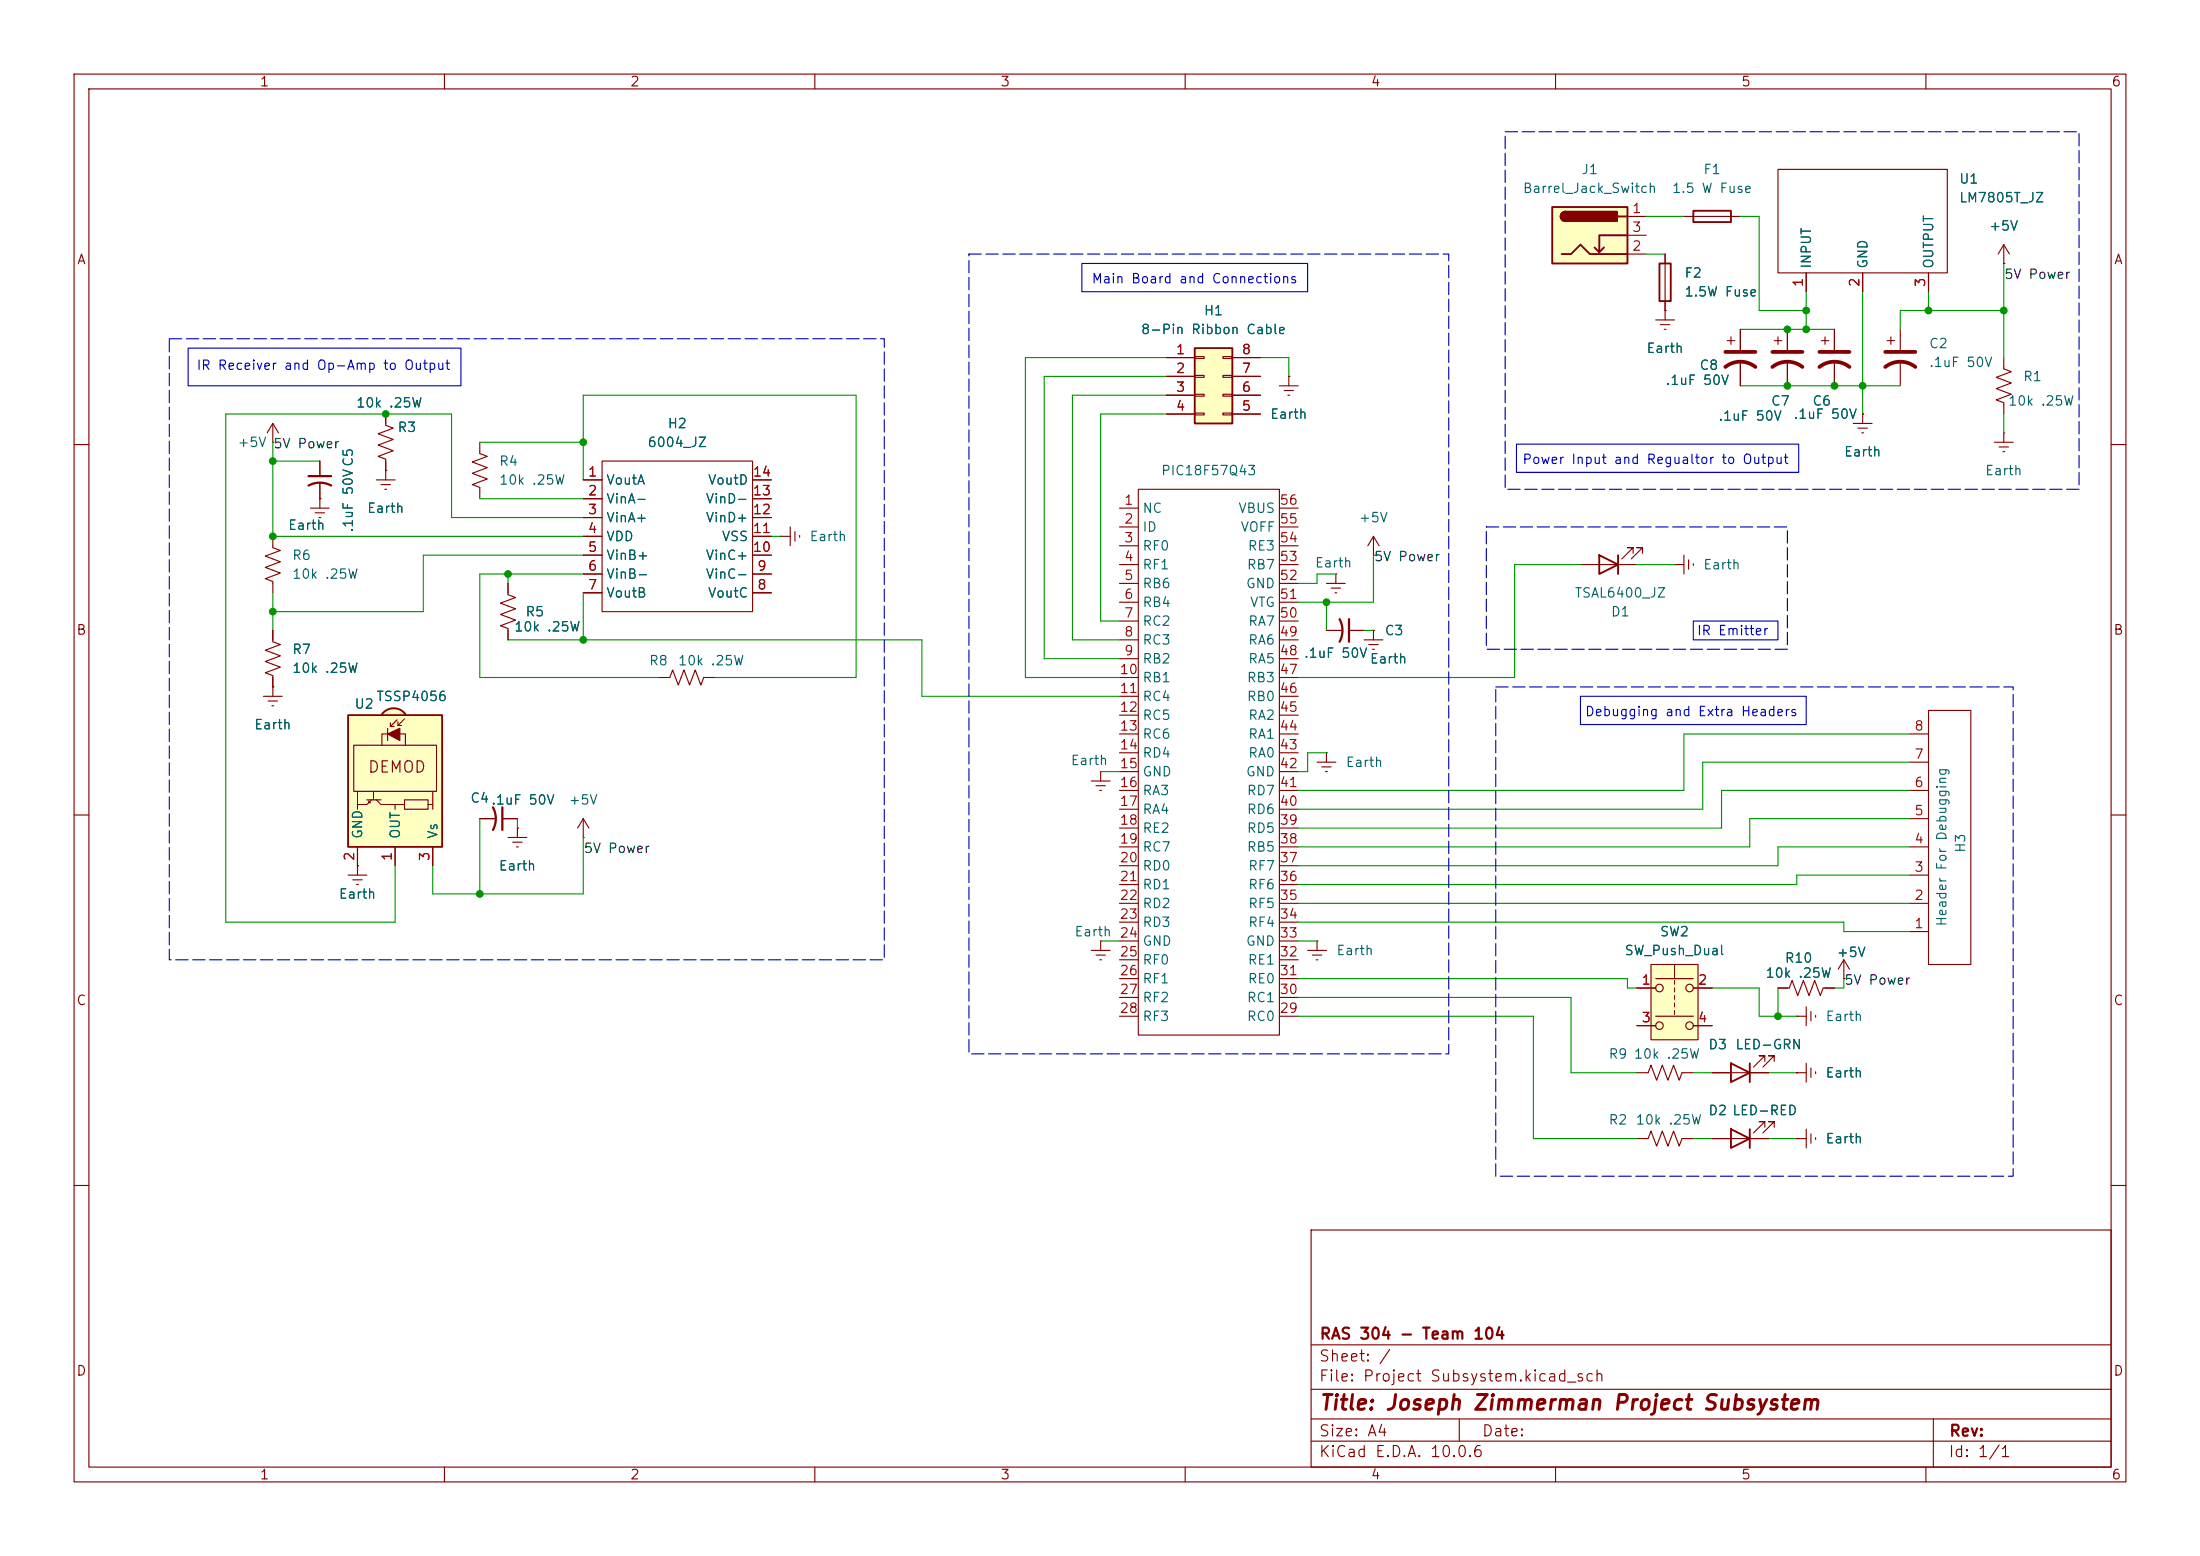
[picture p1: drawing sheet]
<svg xmlns="http://www.w3.org/2000/svg" width="297mm" height="210mm" viewBox="0 0 297 210" stroke-linecap="round" stroke-linejoin="round" font-family="sans-serif">
<g fill="none" stroke="#840000" stroke-width=".15">
<path d="M10 10h277v190h-277zM12 12h273v186h-273zM60 10v2M110 10v2M160 10v2M210 10v2M260 10v2M172.7 52.1h2.6M173.4 52.7h1.2M173.9 53.3h.2M174 50.8h.1M174 50.8v1.3"/>
<path d="M10 60h2M68.6 78.7v1.6l1 .3-2 .8 2 .8-2 .7 2 .8-2 .8 1 .3v1.6M151.1 68.6h2.6M151.1 71.1h2.6M151.1 73.7h2.6M151.1 76.2h2.6M151.1 78.7h2.6M153.7 66h19v73.7h-19zM172.7 68.6h2.6M172.7 71.1h2.6M172.7 73.7h2.6M172.7 76.2h2.6"/>
<path d="M172.7 78.7h2.6M179.1 78.7h2.5M179.7 79.4h1.3M180.3 77.5h.1M180.3 77.5v1.2M185.4 74.9h.1M185.4 72.4l-.7 1.3M185.4 72.4l.8 1.3M185.4 72.4v2.5M285 60h2M151.1 81.3h2.6M151.1 83.8h2.6"/>
<path d="M151.1 86.4h2.6M151.1 88.9h2.6M151.1 91.4h2.6M151.1 94h2.6M151.1 96.5h2.6M151.1 99.1h2.6M172.7 81.3h2.6M172.7 83.8h2.6M172.7 86.4h2.6M172.7 88.9h2.6M172.7 91.4h2.6M172.7 94h2.6"/>
<path d="M172.7 96.5h2.6M172.7 99.1h2.6M179.1 85.1h2M180.2 80h.3M182.1 85.1h2M184.1 86.4h2.6M184.8 87h1.3M185.3 87.6h.2M185.4 85.1h.1M185.4 85.1v1.3M10 110h2M147.3 105.4h2.6"/>
<path d="M148 106h1.2M148.5 106.7h.2M148.6 104.1h.1M148.6 104.1v1.3M151.1 101.6h2.6M151.1 104.1h2.6M151.1 106.7h2.6M151.1 109.2h2.6M151.1 111.8h2.6M151.1 114.3h2.6M151.1 116.8h2.6M151.1 119.4h2.6"/>
<path d="M172.7 101.6h2.6M172.7 104.1h2.6M172.7 106.7h2.6M172.7 109.2h2.6M172.7 111.8h2.6M172.7 114.3h2.6M172.7 116.8h2.6M172.7 119.4h2.6M177.8 102.9h2.5M178.4 103.5h1.3M178.9 104.1h.3M179.1 101.6h.1"/>
<path d="M179.1 101.6v1.3M285 110h2M151.1 121.9h2.6M151.1 124.5h2.6M151.1 127h2.6M151.1 129.5h2.6M151.1 132.1h2.6M151.1 134.6h2.6M151.1 137.2h2.6M172.7 121.9h2.6M172.7 124.5h2.6M172.7 127h2.6"/>
<path d="M172.7 129.5h2.6M172.7 132.1h2.6M172.7 134.6h2.6M172.7 137.2h2.6M176.5 128.3h2.6M177.2 128.9h1.2M177.7 129.5h.2M177.8 127h.1M177.8 127v1.3M10 160h2M177 166h108v32h-108zM285 160h2"/>
<path d="M60 198v2M110 198v2M160 198v2M177 194.5h108M177 191.5h108M177 187.5h108M177 181.5h108M197 191.5v3M210 198v2M260 198v2M261 191.5v6.5"/>
</g>
<path d="M180.8 83.6a3.2 3.2 0 0 1 0 3M182.1 83.6v3" fill="none" stroke="#840000" stroke-width=".3"/>
<path d="M161.3 47h5.1v10.2h-5.1z" fill="#ffffc2"/>
<path d="M228.6 28.4h5.1v1.6h-5.1zM161.3 47h5.1v10.2h-5.1z" fill="none" stroke="#840000" stroke-width=".25"/>
<g fill="none" stroke="#840000" stroke-width=".15">
<path d="M227.3 29.2h7.6M52.1 55.9v1.5l1 .4-2 .7 2 .8-2 .8 2 .7-2 .8 1 .4v2.8M157.5 48.3h3.8M157.5 50.8h3.8M157.5 53.3h3.8M157.5 55.9h3.8M161.3 48.1h1.3v.3h-1.3zM161.3 50.7h1.3v.2h-1.3zM161.3 53.2h1.3v.3h-1.3zM161.3 55.8h1.3v.2h-1.3zM165.1 48.1h1.3v.3h-1.3zM165.1 50.7h1.3v.2h-1.3z"/>
<path d="M165.1 53.2h1.3v.3h-1.3zM165.1 55.8h1.3v.2h-1.3zM166.4 48.3h3.8M166.4 50.8h3.8M166.4 53.3h3.8M166.4 55.9h3.8M41.9 68.6h2.5M42.5 69.2h1.3M43.1 69.9h.2M43.2 67.3h.1M43.2 62.2v2.1M43.2 65.3v3.3"/>
<path d="M50.8 64.8h2.5M51.4 65.4h1.3M51.9 66h.3M52.1 63.5h.1M78.7 69.9h2.6M78.7 64.8h2.6M78.7 67.3h2.6M78.7 72.4h2.6M78.7 74.9h2.6M78.7 77.5h2.6M81.3 62.2h20.3v20.4h-20.3zM101.6 69.9h2.5"/>
<path d="M101.6 64.8h2.5M101.6 67.3h2.5M101.6 72.4h2.5M101.6 74.9h2.5M101.6 77.5h2.5M105.4 72.4h.1M105.4 72.4h1.3M106.7 71.1v2.6M107.3 71.8v1.2M107.9 72.3v.2M78.7 80h2.6M88.9 91.4h1.5l.4-1 .8 2.1 .7-2.1 .8 2.1 .8-2.1 .7 2.1 .4-1.1h1.5"/>
<path d="M101.6 80h2.5M147.3 128.3h2.6M148 128.9h1.2M148.5 129.5h.2M148.6 127h.1M148.6 127v1.3"/>
</g>
<path d="M41.7 65.5a3.2 3.2 0 0 1 3 0M41.7 64.3h3" fill="none" stroke="#840000" stroke-width=".3"/>
<path d="M209.5 27.9h10.2v7.7h-10.2z" fill="#ffffc2"/>
<path d="M209.5 27.9h10.2v7.7h-10.2zM210.8 34.3h1.3l1.3-1.3 1.2 1.3h5.1M211.3 28.6a.64 .64 0 0 0-.6 .6 .64 .64 0 0 0 .6 .6M216.5 33.4l-.6 .6M218.4 29.2h1.3M219.7 31.8h-3.8v2.2l-.6-.6" fill="none" stroke="#840000" stroke-width=".25"/>
<g fill="#840000" stroke="#840000" stroke-width=".25">
<path d="M210.9 28.8l.4-.2v1.2a.63 .63 0 0 1-.6-.3 .63 .63 0 0 1 .2-.7z"/>
<path d="M211.3 28.6h7v1.2h-7z"/>
</g>
<g fill="none" stroke="#840000" stroke-width=".15">
<path d="M219.7 29.2h2.5M219.7 34.3h2.5M219.7 31.8h2.5M36.8 59.7h.1M36.8 57.2l-.7 1.2M36.8 57.2l.8 1.2M36.8 57.2v2.5M36.8 72.4v1.5l1 .4-2 .8 2 .7-2 .8 2 .7-2 .8 1 .4v1.5M35.6 94h2.5M36.2 94.6h1.3M36.7 95.3h.3M36.8 92.7h.1"/>
<path d="M36.8 92.7v1.3M47 118.1h2.5M47.6 118.7h1.3M48.1 119.4h.3M48.3 116.8h.1M48.3 116.8v1.3"/>
</g>
<path d="M51.7 96.2a1.97 1.97 0 0 1 3 .2l-1.6 1.2-1.5-1.2z" fill="#ffffc2" stroke="#ffffc2" stroke-width=".14"/>
<path d="M47 96.5h12.7v17.8h-12.7z" fill="#ffffc2"/>
<path d="M47 96.5h12.7v17.8h-12.7zM51.6 96.4a1.97 1.97 0 0 1 3.1 0" fill="none" stroke="#840000" stroke-width=".25"/>
<g fill="none" stroke="#840000" stroke-width=".15">
<path d="M52.3 98.3v1.6M52.7 97.5v.5M52.7 98h.5M53.6 97.2l-.9 .8M53.7 97.4v.5M53.7 97.9h.5M54.6 97l-.9 .9M47.8 100.6h11.1v6.2h-11.1zM48.3 106.8v1.8M48.3 114.3v2.5M49.5 108h1.9M49.8 108.1v.2h.2"/>
<path d="M50.2 108l-.7 .6h-1.2v.6M50.4 106.8v1.2M50.8 108l.6 .6h1.9v.6M51.6 100.6v-1.5h3.1v1.5M53.3 108.6h1.3M53.3 114.3v2.5M54.6 108h3.2v1.2h-3.2zM57.8 108.6h.6v.6M58.4 106.8v1.8M58.4 114.3v2.5"/>
</g>
<path d="M52.3 99.1l1.7-.8v1.6z" fill="#840000" stroke="#840000" stroke-width=".15"/>
<path d="M222.9 130.2h6.3v10.1h-6.3z" fill="#ffffc2"/>
<g fill="none" stroke="#840000" stroke-width=".15">
<path d="M224.8 34.3v8.9M240 22.9h22.9v13.9h-22.9zM243.8 36.8v2.6M251.5 36.8v2.6M260.3 36.8v2.6M270.5 35.6h.1M270.5 33l-.8 1.3M270.5 33l.8 1.3M270.5 33v2.6M52.1 55.9v1.3M64.8 59.7v1.5l1 .4-2 .8 2 .7-2 .8 2 .7-2 .8 1 .4v1.5M157.5 48.3h3.8"/>
<path d="M157.5 50.8h3.8M157.5 53.3h3.8M157.5 55.9h3.8M166.4 48.3h3.8M166.4 50.8h3.8M166.4 53.3h3.8M166.4 55.9h3.8M174 50.8h.1M223.5 43.2h2.6M224.2 43.8h1.2M224.7 44.5h.2M224.8 41.9h.1"/>
<path d="M233.2 46h1M233.7 45.5v1M234.9 44.5v2.7M234.9 48.8v3.3M239.5 46h1M240 45.5v1M241.3 44.5v2.7M241.3 48.8v3.3M245.9 46h1M246.4 45.5v1M247.6 44.5v2.7M247.6 48.8v3.3"/>
<path d="M250.2 57.2h2.5M250.8 57.8h1.3M251.3 58.4h.3M251.5 55.9h.1M251.5 55.9v1.3M254.8 46h1M255.3 45.5v1M256.5 44.5v2.7M256.5 48.8v3.3M269.2 59.7h2.6M270.5 58.4h.1M270.5 48.3v1.5l1 .4-2 .7 2 .8-2 .8 2 .7-2 .8 1 .4v1.5"/>
<path d="M270.5 58.4v1.3M43.2 67.3h.1M43.2 62.2v2.1M43.2 65.3v2M52.1 63.5h.1M52.1 62.2v1.3M68.6 78.7v1.3M78.7 64.8h2.6M78.7 67.3h2.6M78.7 69.9h2.6M78.7 72.4h2.6M78.7 74.9h2.6"/>
<path d="M78.7 77.5h2.6M101.6 64.8h2.5M101.6 67.3h2.5M101.6 69.9h2.5M101.6 72.4h2.5M101.6 74.9h2.5M101.6 77.5h2.5M213.4 76.2h7.6M220.5 74.7v-.8h-.8h.8l-1.6 1.5M221.7 74.7v-.8h-.7h.7l-1.5 1.5M226.1 76.2h.1M226.1 76.2h1.2"/>
<path d="M227.3 74.9v2.6M228 75.6v1.2M228.6 76.1v.2M269.9 60.3h1.2M270.4 61h.2M36.8 85.1v1.5l1 .4-2 .8 2 .7-2 .8 2 .7-2 .8 1 .4v1.5M36.8 92.7h.1M68.6 85.1v1.3M78.7 80h2.6M101.6 80h2.5M179.1 85.1h2M182.1 85.1h2"/>
<path d="M185.4 85.1h.1M257.8 99.1h2.5M260.3 95.9h5.8v34.3h-5.8zM48.3 116.8h.1M48.3 114.3v2.5M53.3 114.3v2.5M58.4 114.3v2.5M64.8 110.5h2M67.8 110.5h2M68.6 113h2.5M69.2 113.7h1.3M69.7 114.3h.3"/>
<path d="M69.8 111.8h.1M69.8 111.8v1.2M78.7 113h.1M78.7 110.5l-.7 1.3M78.7 110.5l.8 1.3M78.7 110.5v2.5M257.8 118.1h2.5M257.8 114.3h2.5M257.8 110.5h2.5M257.8 106.7h2.5M257.8 102.9h2.5M221 133.4h2.5"/>
<path d="M221 138.4h2.5M222.9 130.2h6.3v10.1h-6.3zM223.5 132.1h5.1M223.5 137.2h5.1M226.1 130.3v1.8M226.1 132.3v.5M226.1 133.4v.5M226.1 134.4v.5M226.1 135.4v.5M226.1 136.4v.5M228.6 133.4h2.5M228.6 138.4h2.5"/>
<path d="M240 133.4h1.6l.3-1.1 .8 2.1 .8-2.1 .7 2.1 .8-2.1 .7 2.1 .4-1h1.5M242.6 137.2h.1M242.6 137.2h1.2M243.8 135.9v2.5M244.5 136.5v1.3M245.1 137v.3M248.9 132.1h.1M248.9 129.5l-.7 1.3M248.9 129.5l.8 1.3M248.9 129.5v2.6M257.8 125.7h2.5M257.8 121.9h2.5"/>
<path d="M221 144.8h1.5l.4-1 .7 2 .8-2 .8 2 .7-2 .8 2 .4-1h1.5M221 153.7h1.5l.4-1 .7 2 .8-2 .8 2 .7-2 .8 2 .4-1h1.5M231.1 144.8h7.7M231.1 153.7h7.7M238.3 152.1v-.7h-.8h.8l-1.6 1.5M238.3 143.3v-.8h-.8h.8l-1.6 1.5M239.5 152.1v-.7h-.7h.7l-1.5 1.5M239.5 143.3v-.8h-.7h.7l-1.5 1.5M242.6 153.7h.1M242.6 144.8h.1M242.6 144.8h1.2M242.6 153.7h1.2"/>
<path d="M243.8 143.5v2.6M243.8 152.4v2.5M244.5 144.1v1.3M244.5 153v1.3M245.1 144.7v.2M245.1 153.5v.3"/>
<circle cx="224" cy="138.4" r=".51"/>
<circle cx="224" cy="133.4" r=".51"/>
<circle cx="228.1" cy="138.4" r=".51"/>
<circle cx="228.1" cy="133.4" r=".51"/>
</g>
<path d="M224 35.6h1.6v5h-1.6zM215.9 74.9l2.5 1.3-2.5 1.3zM218.4 74.9v2.6M233.7 152.4l2.5 1.3-2.5 1.2zM233.7 143.5l2.5 1.3-2.5 1.3zM236.2 143.5v2.6M236.2 152.4v2.5" fill="none" stroke="#840000" stroke-width=".25"/>
<path d="M232.9 49.5a3.3 3.3 0 0 1 4.1 0M232.9 47.5h4.1M239.3 49.5a3.3 3.3 0 0 1 4 0M239.3 47.5h4M245.6 49.5a3.3 3.3 0 0 1 4.1 0M245.6 47.5h4.1M254.5 49.5a3.3 3.3 0 0 1 4.1 0M254.5 47.5h4.1" fill="none" stroke="#840000" stroke-width=".51"/>
<path d="M66.5 109a3.2 3.2 0 0 1 0 3M67.8 109v3" fill="none" stroke="#840000" stroke-width=".3"/>
<g fill="none" stroke="#009600" stroke-width=".15">
<path d="M222.2 29.2h5.1M222.2 34.3h2.6M234.9 29.2h2.6v12.7h6.3M243.8 39.4v5.1M251.5 39.4v16.5M260.3 39.4v2.5M270.5 35.6v12.7M36.8 59.7v12.7h41.9M64.8 59.7h13.9M157.5 55.9h-8.9v27.9h2.5M157.5 48.3h-19.1v43.1h12.7M157.5 53.3h-12.7v33.1h6.3"/>
<path d="M157.5 50.8h-16.5v38.1h10.1M170.2 48.3h3.8v2.5M234.9 44.5h12.7M234.9 52.1h21.6M270.5 41.9h-14v2.6M270.5 55.9v2.5M36.8 62.2h6.4M64.8 67.3h13.9M68.6 77.5v1.2M78.7 74.9h-21.6v7.7h-20.3M78.7 69.9h-17.7v-14h-30.5v68.6h22.8v-7.7M78.7 77.5h-13.9v13.9h24.1"/>
<path d="M78.7 64.8v-11.5h36.9v38.1h-19.1M104.1 72.4h1.3M180.3 77.5h-2.5v1.2h-2.5M185.4 74.9v6.4h-10.1M213.4 76.2h-8.9v15.2h-29.2M221 76.2h5.1M36.8 80v5.1M68.6 86.4h55.9v7.6h26.6M78.7 80v6.4M179.1 81.3v3.8M184.1 85.1h1.3M257.8 99.1h-30.5v7.6h-52"/>
<path d="M64.8 110.5v10.2M69.8 110.5v1.3M78.7 113v7.7h-20.3v-3.9M148.6 104.1h2.5M179.1 101.6h-2.6v2.5h-1.2M257.8 114.3h-17.8v2.5h-64.7M257.8 106.7h-25.4v5.1h-57.1M257.8 118.1h-15.2v1.3h-67.3M257.8 102.9h-27.9v6.3h-54.6M257.8 110.5h-21.6v3.8h-60.9M148.6 127h2.5M175.3 132.1h44.4v1.3h1.3"/>
<path d="M175.3 137.2h31.7v16.5h14M175.3 134.6h36.8v10.2h8.9M175.3 124.5h73.6v1.2h8.9M175.3 127h2.5M175.3 121.9h82.5M231.1 133.4h6.4v3.8h5.1M240 133.4v3.8M248.9 132.1v1.3h-1.3M228.6 153.7h2.5M228.6 144.8h2.5M238.8 153.7h3.8M238.8 144.8h3.8"/>
</g>
<path d="M146 35.6h30.5v3.8h-30.5zM25.4 47h36.8v5.1h-36.8zM204.7 59.9h38.1v3.9h-38.1zM213.4 94h30.4v3.8h-30.4zM228.6 83.8h11.4v2.6h-11.4z" fill="none" stroke="#0000c2" stroke-width=".15"/>
<path d="M203.2 17.8h77.5v48.2h-77.5zM130.8 34.3h64.8v107.9h-64.8zM22.9 45.7h96.5v83.8h-96.5zM200.7 71.1h40.6v16.5h-40.6zM201.9 92.7h69.9v66.1h-69.9z" fill="none" stroke="#0000c2" stroke-width=".15" stroke-dasharray="1.7 .6"/>
<g fill="#009600" stroke="#009600" stroke-width=".14">
<circle cx="240" cy="137.2" r=".46"/>
<circle cx="36.8" cy="72.4" r=".46"/>
<circle cx="36.8" cy="62.2" r=".46"/>
<circle cx="52.1" cy="55.9" r=".46"/>
<circle cx="36.8" cy="82.6" r=".46"/>
<circle cx="179.1" cy="81.3" r=".46"/>
<circle cx="270.5" cy="41.9" r=".46"/>
<circle cx="260.3" cy="41.9" r=".46"/>
<circle cx="251.5" cy="52.1" r=".46"/>
<circle cx="241.3" cy="52.1" r=".46"/>
<circle cx="243.8" cy="41.9" r=".46"/>
<circle cx="243.8" cy="44.5" r=".46"/>
<circle cx="247.6" cy="52.1" r=".46"/>
<circle cx="241.3" cy="44.5" r=".46"/>
<circle cx="78.7" cy="59.7" r=".46"/>
<circle cx="68.6" cy="77.5" r=".46"/>
<circle cx="64.8" cy="120.7" r=".46"/>
<circle cx="78.7" cy="86.4" r=".46"/>
</g>
<text font-size="2" fill="#840000" x="178" y="190.8">Title: Joseph Zimmerman Project Subsystem</text>
<g font-size="1.5" fill="#840000">
<text x="49.6" y="104.7">DEMOD</text>
<text x="178" y="184.1">Sheet: /</text>
<text x="178" y="181.1">RAS 304 - Team 104</text>
<text x="178" y="186.8">File: Project Subsystem.kicad_sch</text>
<text x="178" y="197">KiCad E.D.A. 10.0.6</text>
<text x="178" y="194.2">Size: A4</text>
<text x="200" y="194.2">Date:</text>
<text x="263" y="197">Id: 1/1</text>
<text x="263" y="194.2">Rev:</text>
</g>
<g font-size="1.3" fill="#840000">
<text x="35" y="12">1</text>
<text x="85" y="12">2</text>
<text x="135" y="12">3</text>
<text x="185" y="12">4</text>
<text x="235" y="12">5</text>
<text x="285" y="12">6</text>
<text x="10.3" y="36">A</text>
<text x="285.3" y="36">A</text>
<text x="10.2" y="86">B</text>
<text x="285.2" y="86">B</text>
<text x="10.2" y="136">C</text>
<text x="285.2" y="136">C</text>
<text x="10.2" y="186">D</text>
<text x="285.2" y="186">D</text>
<text x="35" y="200">1</text>
<text x="85" y="200">2</text>
<text x="135" y="200">3</text>
<text x="185" y="200">4</text>
<text x="235" y="200">5</text>
<text x="285" y="200">6</text>
</g>
<g font-size="1.3" fill="#006464">
<text x="213.4" y="23.8">J1</text>
<text x="229.9" y="23.8">F1</text>
<text x="205.5" y="26.4">Barrel_Jack_Switch</text>
<text x="225.6" y="26.4">1.5 W Fuse</text>
<text x="264.4" y="25.1">U1</text>
<text x="264.4" y="27.6">LM7805T_JZ</text>
<text x="268.4" y="31.4">+5V</text>
<text x="227.3" y="37.8">F2</text>
<text x="227.3" y="40.3">1.5W Fuse</text>
<text x="244.8" y="36.3" transform="rotate(-90 244.8 36.3)">INPUT</text>
<text x="252.4" y="36.3" transform="rotate(-90 252.4 36.3)">GND</text>
<text x="261.3" y="36.3" transform="rotate(-90 261.3 36.3)">OUTPUT</text>
<text x="153.9" y="45.4">8-Pin Ribbon Cable</text>
<text x="162.4" y="42.9">H1</text>
<text x="222.2" y="48">Earth</text>
<text x="260.3" y="47.3">C2</text>
<text x="224.8" y="52.3">.1uF 50V</text>
<text x="229.3" y="50.2">C8</text>
<text x="260.3" y="49.9">.1uF 50V</text>
<text x="273" y="51.8">R1</text>
<text x="48" y="55.3">10k .25W</text>
<text x="53.6" y="58.6">R3</text>
<text x="90" y="58.1">H2</text>
<text x="171.4" y="56.8">Earth</text>
<text x="231.9" y="57.1">.1uF 50V</text>
<text x="239" y="55.1">C7</text>
<text x="242" y="56.8">.1uF 50V</text>
<text x="244.6" y="55.1">C6</text>
<text x="271" y="55.1">10k .25W</text>
<text x="32" y="60.7">+5V 5V Power</text>
<text x="67.3" y="63.2">R4</text>
<text x="67.3" y="65.7">10k .25W</text>
<text x="81.8" y="65.7">VoutA</text>
<text x="87.3" y="60.7">6004_JZ</text>
<text x="95.5" y="65.7">VoutD</text>
<text x="156.7" y="64.5">PIC18F57Q43</text>
<text x="248.9" y="61.9">Earth</text>
<text x="267.9" y="64.5">Earth</text>
<text x="38.8" y="71.8">Earth</text>
<text x="48" y="72" transform="rotate(-90 48 72)">.1uF 50VC5</text>
<text x="49.5" y="69.5">Earth</text>
<text x="81.8" y="68.3">VinA-</text>
<text x="81.8" y="70.8">VinA+</text>
<text x="95.2" y="70.8">VinD+</text>
<text x="95.2" y="68.3">VinD-</text>
<text x="154.2" y="69.5">NC</text>
<text x="167.1" y="69.5">VBUS</text>
<text x="183.4" y="70.8">+5V</text>
<text x="39.4" y="75.9">R6</text>
<text x="81.8" y="73.4">VDD</text>
<text x="81.8" y="75.9">VinB+</text>
<text x="95.2" y="75.9">VinC+</text>
<text x="97.4" y="73.4">VSS</text>
<text x="109.2" y="73.4">Earth</text>
<text x="154.2" y="72.1">ID</text>
<text x="154.2" y="74.6">RF0</text>
<text x="154.2" y="77.2">RF1</text>
<text x="167.4" y="72.1">VOFF</text>
<text x="168.2" y="77.2">RB7</text>
<text x="168.4" y="74.6">RE3</text>
<text x="177.4" y="76.9">Earth</text>
<text x="229.9" y="77.2">Earth</text>
<text x="39.4" y="78.4">10k .25W</text>
<text x="70.9" y="83.5">R5</text>
<text x="81.8" y="78.4">VinB-</text>
<text x="81.8" y="81">VoutB</text>
<text x="95.2" y="78.4">VinC-</text>
<text x="95.5" y="81">VoutC</text>
<text x="154.2" y="79.7">RB6</text>
<text x="154.2" y="82.2">RB4</text>
<text x="168.1" y="79.7">GND</text>
<text x="168.7" y="82.2">VTG</text>
<text x="212.5" y="81">TSAL6400_JZ</text>
<text x="217.4" y="83.5">D1</text>
<text x="39.4" y="88.6">R7</text>
<text x="69.3" y="85.5">10k .25W</text>
<text x="154.2" y="84.8">RC2</text>
<text x="154.2" y="87.3">RC3</text>
<text x="154.2" y="89.9">RB2</text>
<text x="168.4" y="89.9">RA5</text>
<text x="168.4" y="87.3">RA6</text>
<text x="168.4" y="84.8">RA7</text>
<text x="175.9" y="89.1">.1uF 50V</text>
<text x="184.8" y="89.9">Earth</text>
<text x="186.8" y="86.1">C3</text>
<text x="39.4" y="91.1">10k .25W</text>
<text x="47.8" y="96">U2</text>
<text x="50.7" y="94.9">TSSP4056</text>
<text x="87.5" y="90.1">R8</text>
<text x="91.4" y="90.1">10k .25W</text>
<text x="154.2" y="92.4">RB1</text>
<text x="154.2" y="94.9">RC4</text>
<text x="168.2" y="94.9">RB0</text>
<text x="168.2" y="92.4">RB3</text>
<text x="34.2" y="98.8">Earth</text>
<text x="154.2" y="97.5">RC5</text>
<text x="154.2" y="100">RC6</text>
<text x="168.4" y="100">RA1</text>
<text x="168.4" y="97.5">RA2</text>
<text x="144.5" y="103.6">Earth</text>
<text x="154.2" y="102.6">RD4</text>
<text x="154.2" y="105.1">GND</text>
<text x="154.2" y="107.6">RA3</text>
<text x="168.1" y="105.1">GND</text>
<text x="168.2" y="107.6">RD7</text>
<text x="168.4" y="102.6">RA0</text>
<text x="181.6" y="103.8">Earth</text>
<text x="49.2" y="113.3" transform="rotate(-90 49.2 113.3)">GND</text>
<text x="54.3" y="113.3" transform="rotate(-90 54.3 113.3)">OUT</text>
<text x="59.4" y="113.3" transform="rotate(-90 59.4 113.3)">Vs</text>
<text x="63.4" y="108.7">C4.1uF 50V</text>
<text x="76.7" y="108.9">+5V</text>
<text x="154.2" y="110.2">RA4</text>
<text x="154.2" y="112.7">RE2</text>
<text x="168.2" y="112.7">RD5</text>
<text x="168.2" y="110.2">RD6</text>
<text x="67.2" y="117.8">Earth</text>
<text x="154.2" y="115.3">RC7</text>
<text x="154.2" y="117.8">RD0</text>
<text x="168.2" y="115.3">RB5</text>
<text x="168.4" y="117.8">RF7</text>
<text x="265.6" y="115.2" transform="rotate(-90 265.6 115.2)">H3</text>
<text x="45.7" y="121.6">Earth</text>
<text x="154.2" y="120.3">RD1</text>
<text x="154.2" y="122.9">RD2</text>
<text x="154.2" y="125.4">RD3</text>
<text x="168.4" y="125.4">RF4</text>
<text x="168.4" y="122.9">RF5</text>
<text x="168.4" y="120.3">RF6</text>
<text x="263.1" y="125.1" transform="rotate(-90 263.1 125.1)">Header For Debugging</text>
<text x="145" y="126.7">Earth</text>
<text x="154.2" y="128">GND</text>
<text x="154.2" y="130.5">RF0</text>
<text x="168.1" y="128">GND</text>
<text x="168.4" y="130.5">RE1</text>
<text x="180.3" y="129.2">Earth</text>
<text x="219.2" y="129.2">SW_Push_Dual</text>
<text x="224" y="126.7">SW2</text>
<text x="240.9" y="130.2">R10</text>
<text x="247.9" y="129.5">+5V</text>
<text x="154.2" y="133">RF1</text>
<text x="154.2" y="135.6">RF2</text>
<text x="168.2" y="135.6">RC1</text>
<text x="168.4" y="133">RE0</text>
<text x="238.3" y="132.3">10k .25W</text>
<text x="154.2" y="138.1">RF3</text>
<text x="168.2" y="138.1">RC0</text>
<text x="217.1" y="143.2">R9</text>
<text x="220.5" y="143.2">10k .25W</text>
<text x="230.5" y="141.9">D3</text>
<text x="234.2" y="141.9">LED-GRN</text>
<text x="246.4" y="138.1">Earth</text>
<text x="246.4" y="145.7">Earth</text>
<text x="217.1" y="152.1">R2</text>
<text x="220.7" y="152.1">10k .25W</text>
<text x="230.5" y="150.8">D2 LED-RED</text>
<text x="246.4" y="154.6">Earth</text>
</g>
<g font-size="1.3" fill="#a90000">
<text x="220.2" y="29.1">1</text>
<text x="220.2" y="34.2">2</text>
<text x="220.2" y="31.6">3</text>
<text x="243.7" y="38.8" transform="rotate(-90 243.7 38.8)">1</text>
<text x="251.3" y="38.8" transform="rotate(-90 251.3 38.8)">2</text>
<text x="260.2" y="38.8" transform="rotate(-90 260.2 38.8)">3</text>
<text x="158.7" y="48.1">1</text>
<text x="158.7" y="50.7">2</text>
<text x="158.7" y="53.2">3</text>
<text x="167.5" y="53.2">6</text>
<text x="167.5" y="50.7">7</text>
<text x="167.5" y="48.1">8</text>
<text x="158.7" y="55.7">4</text>
<text x="167.5" y="55.7">5</text>
<text x="79.3" y="64.6">1</text>
<text x="101.5" y="64.6">14</text>
<text x="79.3" y="67.2">2</text>
<text x="79.3" y="69.7">3</text>
<text x="101.5" y="69.7">12</text>
<text x="101.5" y="67.2">13</text>
<text x="151.7" y="68.4">1</text>
<text x="151.7" y="71">2</text>
<text x="172.7" y="71">55</text>
<text x="172.7" y="68.4">56</text>
<text x="79.3" y="72.3">4</text>
<text x="79.3" y="74.8">5</text>
<text x="79.3" y="77.3">6</text>
<text x="101.5" y="74.8">10</text>
<text x="101.5" y="72.3">11</text>
<text x="102.1" y="77.3">9</text>
<text x="151.7" y="73.5">3</text>
<text x="151.7" y="76.1">4</text>
<text x="172.7" y="76.1">53</text>
<text x="172.7" y="73.5">54</text>
<text x="79.3" y="79.9">7</text>
<text x="102.1" y="79.9">8</text>
<text x="151.7" y="78.6">5</text>
<text x="151.7" y="81.1">6</text>
<text x="151.7" y="83.7">7</text>
<text x="172.7" y="83.7">50</text>
<text x="172.7" y="81.1">51</text>
<text x="172.7" y="78.6">52</text>
<text x="151.7" y="86.2">8</text>
<text x="151.7" y="88.8">9</text>
<text x="172.7" y="88.8">48</text>
<text x="172.7" y="86.2">49</text>
<text x="151.1" y="91.3">10</text>
<text x="151.1" y="93.8">11</text>
<text x="172.7" y="93.8">46</text>
<text x="172.7" y="91.3">47</text>
<text x="151.1" y="96.4">12</text>
<text x="151.1" y="98.9">13</text>
<text x="151.1" y="101.5">14</text>
<text x="172.7" y="101.5">43</text>
<text x="172.7" y="98.9">44</text>
<text x="172.7" y="96.4">45</text>
<text x="258.3" y="98.9">8</text>
<text x="151.1" y="104">15</text>
<text x="151.1" y="106.5">16</text>
<text x="172.7" y="106.5">41</text>
<text x="172.7" y="104">42</text>
<text x="258.3" y="106.5">6</text>
<text x="258.3" y="102.7">7</text>
<text x="151.1" y="109.1">17</text>
<text x="151.1" y="111.6">18</text>
<text x="172.7" y="111.6">39</text>
<text x="172.7" y="109.1">40</text>
<text x="258.3" y="110.4">5</text>
<text x="48.1" y="116.3" transform="rotate(-90 48.1 116.3)">2</text>
<text x="53.2" y="116.3" transform="rotate(-90 53.2 116.3)">1</text>
<text x="58.3" y="116.3" transform="rotate(-90 58.3 116.3)">3</text>
<text x="151.1" y="114.2">19</text>
<text x="151.1" y="116.7">20</text>
<text x="151.1" y="119.2">21</text>
<text x="172.7" y="119.2">36</text>
<text x="172.7" y="116.7">37</text>
<text x="172.7" y="114.2">38</text>
<text x="258.3" y="118">3</text>
<text x="258.3" y="114.2">4</text>
<text x="151.1" y="121.8">22</text>
<text x="151.1" y="124.3">23</text>
<text x="172.7" y="124.3">34</text>
<text x="172.7" y="121.8">35</text>
<text x="258.3" y="125.6">1</text>
<text x="258.3" y="121.8">2</text>
<text x="151.1" y="126.9">24</text>
<text x="151.1" y="129.4">25</text>
<text x="151.1" y="131.9">26</text>
<text x="172.7" y="131.9">31</text>
<text x="172.7" y="129.4">32</text>
<text x="172.7" y="126.9">33</text>
<text x="151.1" y="134.5">27</text>
<text x="151.1" y="137">28</text>
<text x="172.7" y="137">29</text>
<text x="172.7" y="134.5">30</text>
<text x="221.5" y="133.2">1</text>
<text x="229.1" y="133.2">2</text>
<text x="221.5" y="138.3">3</text>
<text x="229.1" y="138.3">4</text>
</g>
<g font-size="1.3" fill="#0000c2">
<text x="147.3" y="38.6">Main Board and Connections</text>
<text x="26.4" y="50.2">IR Receiver and Op-Amp to Output</text>
<text x="205.4" y="62.9">Power Input and Regualtor to Output</text>
<text x="229" y="86.1">IR Emitter</text>
<text x="213.9" y="97">Debugging and Extra Headers</text>
</g>
<g font-size="1.3" fill="#0f0f0f">
<text x="270.5" y="38">5V Power</text>
<text x="185.4" y="76.1">5V Power</text>
<text x="78.7" y="115.4">5V Power</text>
<text x="248.9" y="133.2">5V Power</text>
</g>
</svg>
